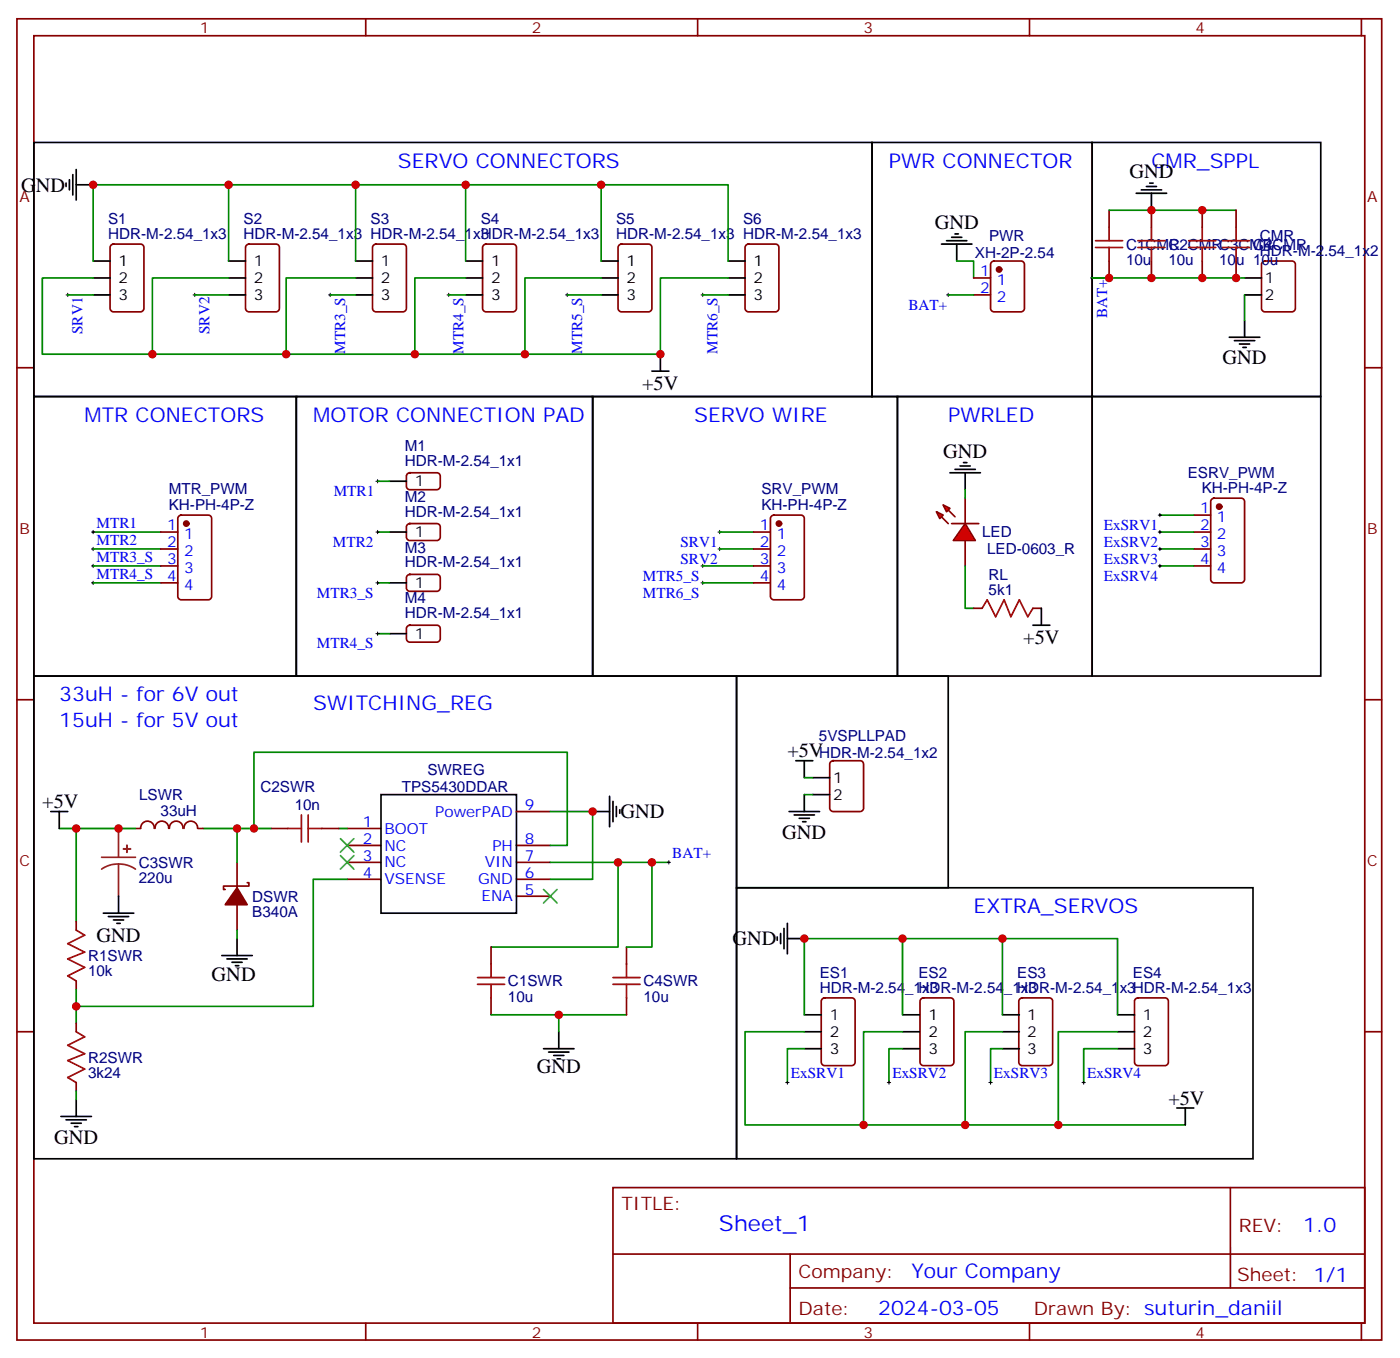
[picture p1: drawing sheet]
<svg xmlns="http://www.w3.org/2000/svg" width="292mm" height="283mm" viewBox="0 0 292 283" stroke-linecap="round" stroke-linejoin="round" font-family="sans-serif">
<g fill="none" stroke="#870000" stroke-width=".35">
<path d="M3.5 3.9h284.4v275.2h-284.4zM7.1 7.4h277.2v268.2h-277.2zM76.2 3.9v3.5M145.3 3.9v3.5M214.5 3.9v3.5M283.6 3.9v3.5M23.2 51l.4-.2h5.7a.71 .71 0 0 1 .7 .7v12.7a.76 .76 0 0 1-.7 .7h-5.7a.76 .76 0 0 1-.7-.7v-12.7zM51.4 51l.5-.2h5.6a.71 .71 0 0 1 .7 .7v12.7a.76 .76 0 0 1-.7 .7h-5.6a.76 .76 0 0 1-.7-.7v-12.7zM77.8 51l.5-.2h5.7a.71 .71 0 0 1 .7 .7v12.7a.76 .76 0 0 1-.7 .7h-5.7a.76 .76 0 0 1-.7-.7v-12.7zM100.8 51l.4-.2h5.7a.71 .71 0 0 1 .7 .7v12.7a.76 .76 0 0 1-.7 .7h-5.7a.76 .76 0 0 1-.7-.7v-12.7zM129 51l.5-.2h5.6a.71 .71 0 0 1 .7 .7v12.7a.76 .76 0 0 1-.7 .7h-5.6a.76 .76 0 0 1-.7-.7v-12.7zM155.5 51l.4-.2h5.7a.71 .71 0 0 1 .7 .7v12.7a.76 .76 0 0 1-.7 .7h-5.7a.76 .76 0 0 1-.7-.7v-12.7z"/>
<path d="M3.5 76.6h3.6M284.3 76.6h3.6M84.9 98.7l.5-.2h5.6a.71 .71 0 0 1 .7 .7v2.1a.76 .76 0 0 1-.7 .7h-5.6a.76 .76 0 0 1-.7-.7v-2.1zM84.9 109.3l.5-.3h5.6a.71 .71 0 0 1 .7 .7v2.2a.76 .76 0 0 1-.7 .7h-5.6a.76 .76 0 0 1-.7-.7v-2.2zM84.9 119.8l.5-.2h5.6a.71 .71 0 0 1 .7 .7v2.1a.76 .76 0 0 1-.7 .8h-5.6a.76 .76 0 0 1-.7-.8v-2.1zM84.9 130.4l.5-.2h5.6a.71 .71 0 0 1 .7 .7v2.1a.76 .76 0 0 1-.7 .7h-5.6a.76 .76 0 0 1-.7-.7v-2.1zM3.5 145.7h3.6M284.3 145.7h3.6M3.5 214.9h3.6M284.3 214.9h3.6M127.7 247.3h156.6v28.3h-156.6zM256.3 247.4v20.8"/>
<path d="M76.2 275.6v3.5M127.7 261.2h156.5M145.3 275.6v3.5M164.6 268.2h119.6M164.6 261.2v14.1M214.5 275.6v3.5M283.6 275.6v3.5"/>
</g>
<g fill="none" stroke="#000" stroke-width=".21">
<path d="M13.8 61.4h.7M14.1 61.1v.7M40.2 61.4h.7M40.6 61.1v.7M68.4 61.4h.7M68.8 61.1v.7M93.1 61.4h.7M93.5 61.1v.7M117.8 61.4h.7M118.2 61.1v.7M146 61.4h.8M146.4 61.1v.7"/>
<path d="M78.7 99.9v.7M19 117.9h.8M19 114.3h.8M19 110.8h.8M19.4 110.5v.7M19.4 114v.7M19.4 117.5v.7M78.3 110.8h.7M78.3 100.2h.7M78.7 110.5v.7M146 117.9h.8M146.4 117.5v.7"/>
<path d="M149.6 114.3h.7M149.6 110.8h.7M149.9 110.5v.7M149.9 114v.7M19 121.4h.8M19.4 121v.7M78.3 121.4h.7M78.3 132h.7M78.7 121v.7M78.7 131.6v.7M146 121.4h.8M146.4 121v.7"/>
</g>
<g fill="none" stroke="#008700" stroke-width=".35">
<path d="M47.6 38.5v15.9M74.1 38.5v15.9M97 38.5v15.9M125.2 38.5v15.9M19.4 54.4v-15.9h132.3v15.9M19.4 57.9h-10.6v15.9h128.8v-15.9h14.1M47.6 57.9h-15.9v15.9M74.1 57.9h-14.5v15.9M97 57.9h-10.6v15.9M125.2 57.9h-15.8v15.9M14.1 61.4h5.3M40.6 61.4h7"/>
<path d="M68.8 61.4h5.3M93.5 61.4h3.5M118.2 61.4h7M146.4 61.4h5.3M19.4 117.9h14.1M19.4 114.3h14.1M19.4 110.8h14.1M78.7 110.8h2.4M78.7 100.2h2.4M146.4 117.9h10.6M149.9 114.3h7.1M149.9 110.8h7.1"/>
<path d="M19.4 121.4h14.1M78.7 121.4h2.4M78.7 132h2.4M146.4 121.4h10.6"/>
</g>
<g fill="none" stroke="#000" stroke-width=".35">
<path d="M7.1 29.7h174.6v52.9h-174.6zM13.8 38.1v.7M14.5 37.4v2.1M15.2 36.4v4.2M15.9 38.5h3.5M15.9 35.3v6.4M181.7 29.7h45.8v52.9h-45.8zM19.4 54.4h3.5M19.4 57.9h3.5M47.6 54.4h3.6M47.6 57.9h3.6M74.1 54.4h3.5"/>
<path d="M74.1 57.9h3.5M97 54.4h3.5M97 57.9h3.5M125.2 54.4h3.6M125.2 57.9h3.6M151.7 54.4h3.5M151.7 57.9h3.5M19.4 61.4h3.5M47.6 61.4h3.6M74.1 61.4h3.5M97 61.4h3.5M125.2 61.4h3.6"/>
<path d="M135.8 77.3h3.5M137.6 73.8v3.5M151.7 61.4h3.5M7.1 82.6h54.6v58.2h-54.6zM61.7 82.6h61.8v58.2h-61.8zM123.5 82.6h63.5v58.2h-63.5zM187 82.6h40.5v58.2h-40.5zM81.1 100.2h3.6M81.1 110.8h3.6M81.1 121.4h3.6M81.1 132h3.6"/>
</g>
<g fill="#f00" stroke="#870000" stroke-width=".35">
<path d="M201.1 109l2.1 3.6h-4.6z"/>
<path d="M198.3 109h5.6z"/>
</g>
<g fill="#870000" stroke="#870000" stroke-width=".35">
<path d="M196.1 107.6l1.5 1.4z"/>
<path d="M197.6 106.2l1.4 1.4z"/>
</g>
<g fill="#f00" stroke="#870000" stroke-width=".35">
<path d="M195.1 106.6l1.4 .7-.7 .7z"/>
<path d="M196.5 105.2l1.4 .7-.7 .7z"/>
</g>
<g fill="none" stroke="#870000" stroke-width=".35">
<path d="M202.8 57.9h3.6M206.6 54.6l.5-.2h5.6a.71 .71 0 0 1 .7 .7v9.1a.76 .76 0 0 1-.7 .7h-5.6a.76 .76 0 0 1-.7-.7v-9.1zM231.1 43.8v3.5M231.1 54.4v3.5M239.9 43.8v3.5M239.9 54.4v3.5M250.5 43.8v3.5M250.5 54.4v3.5M257.5 43.8v3.5M257.5 54.4v3.5M263.1 54.6l.4-.2h5.7a.71 .71 0 0 1 .7 .7v9.1a.76 .76 0 0 1-.7 .7h-5.7a.76 .76 0 0 1-.7-.7v-9.1zM202.8 61.4h3.6"/>
<path d="M33.5 110.8h3.5M33.5 114.3h3.5M33.5 117.9h3.5M37.3 107.5l.4-.2h5.7a.71 .71 0 0 1 .7 .7v16.2a.76 .76 0 0 1-.7 .7h-5.7a.76 .76 0 0 1-.7-.7v-16.2zM157 110.8h3.5M157 114.3h3.5M157 117.9h3.5M160.7 107.5l.5-.2h5.7a.71 .71 0 0 1 .7 .7v16.2a.76 .76 0 0 1-.7 .7h-5.7a.76 .76 0 0 1-.7-.7v-16.2zM201.1 103.8v5.2M201.1 112.6v5.3M248.7 110.8h3.5M248.7 114.3h3.5"/>
<path d="M248.7 117.9h3.5M248.7 107.3h3.5M252.5 104l.4-.2h5.7a.71 .71 0 0 1 .7 .7v16.2a.76 .76 0 0 1-.7 .7h-5.7a.76 .76 0 0 1-.7-.7v-16.2zM33.5 121.4h3.5M157 121.4h3.5M202.8 126.7h1.8M215.2 126.7h1.8M173.1 158.6l.5-.2h5.6a.71 .71 0 0 1 .7 .7v9.2a.76 .76 0 0 1-.7 .7h-5.6a.76 .76 0 0 1-.7-.7v-9.2zM28.2 172.5h1.1M29.3 172.5a1.41 1.41 0 0 1 1.4-1.5 1.41 1.41 0 0 1 1.4 1.5M32.3 172.5a1.41 1.41 0 0 1 1.4-1.5 1.41 1.41 0 0 1 1.4 1.5M35.3 172.5a1.41 1.41 0 0 1 1.4-1.5 1.41 1.41 0 0 1 1.4 1.5"/>
<path d="M38.3 172.5a1.41 1.41 0 0 1 1.5-1.5 1.41 1.41 0 0 1 1.4 1.5M41.3 172.5h1M49.4 179.6v5.3M56.4 172.5h3.6M67 172.5h3.6M72.3 172.5h7.1M72.3 176.1h7.1M72.3 179.6h7.1M107.6 176.1h7.1M107.6 179.6h7.1M107.6 169h7.1M15.9 191.9v1.8"/>
<path d="M49.4 188.4v5.3M51.5 183.8h.4v.7h-5.3v.7h.3M72.3 183.1h7.1M102.3 197.2v3.6M107.6 183.1h7.1M107.6 186.7h7.1M130.5 197.2v3.6M15.9 204.3v1.8M15.9 213.1v1.8M102.3 207.8v3.5M130.5 207.8v3.5M171.3 208l.5-.2h5.6a.71 .71 0 0 1 .8 .7v12.7a.76 .76 0 0 1-.8 .7h-5.6a.76 .76 0 0 1-.7-.7v-12.7z"/>
<path d="M191.9 208l.5-.2h5.6a.71 .71 0 0 1 .7 .7v12.7a.76 .76 0 0 1-.7 .7h-5.6a.76 .76 0 0 1-.7-.7v-12.7zM212.5 208l.5-.2h5.6a.71 .71 0 0 1 .7 .7v12.7a.76 .76 0 0 1-.7 .7h-5.6a.76 .76 0 0 1-.7-.7v-12.7zM236.6 208l.5-.2h5.6a.71 .71 0 0 1 .7 .7v12.7a.76 .76 0 0 1-.7 .7h-5.6a.76 .76 0 0 1-.7-.7v-12.7zM15.9 225.5v1.7"/>
</g>
<g fill="none" stroke="#000" stroke-width=".35">
<path d="M227.5 29.7h47.7v52.9h-47.7zM237.8 39.5h4.2M238.8 38.8h2.1M239.5 38.1h.7M196.1 50.8h6.4M197.2 50.1h4.2M198.3 49.4h2.1M199 48.7h.7M199.3 50.8v3.6M236.7 40.3h6.4M239.9 40.3v3.5M259.3 57.9h3.5"/>
<path d="M256.1 70.2h6.4M257.2 70.9h4.2M258.2 71.6h2.1M258.9 72.4h.7M259.3 66.7v3.5M259.3 61.4h3.5M197.9 98.5h6.4M199 97.8h4.2M200 97h2.1M200.7 96.3h.7M201.1 98.5v3.5M227.5 82.6h47.7v58.2h-47.7z"/>
<path d="M215.2 130.2h3.5M217 126.7v3.5M7.1 140.8h146.4v100.5h-146.4zM153.5 140.8h44.1v44.1h-44.1zM165.8 158.4h3.5M167.6 158.4v3.6M10.6 169h3.5M12.3 169v3.5M79.4 165.5h28.2v24.7h-28.2zM123.5 169h3.5M127 165.8v6.4M127.7 166.9v4.2"/>
<path d="M128.4 168v2.1M129.1 168.7v.7M164.4 169h6.3M165.5 169.7h4.2M166.5 170.4h2.1M167.2 171.1h.7M167.6 165.5v3.5M169.3 162h3.6M169.3 165.5h3.6M21.5 190.2h6.4M22.6 190.9h4.2M23.6 191.6h2.2"/>
<path d="M24.3 192.3h.7M24.7 186.7v3.5M46.2 199h6.4M47.3 199.7h4.2M49.4 195.5v3.5M153.5 184.9h107.6v56.4h-107.6zM161.9 195.1v.7M162.6 194.4v2.1M163.3 193.4v4.2M164 195.5h3.6M164 192.3v6.3M48.3 200.4h2.1"/>
<path d="M49 201.1h.7M113.2 218.4h6.4M114.3 219.1h4.2M115.4 219.8h2.1M116.4 214.9v3.5M167.6 218.4h3.5M167.6 211.3h3.5M167.6 214.9h3.5M188 218.4h3.6M188 211.3h3.6M188 214.9h3.6M208.8 218.4h3.6"/>
<path d="M208.8 211.3h3.6M208.8 214.9h3.6M232.8 218.4h3.6M232.8 211.3h3.6M232.8 214.9h3.6M12.7 232.5h6.3M13.8 233.2h4.2M14.8 233.9h2.1M15.5 234.6h.7M15.9 229v3.5M116.1 220.5h.7M245.2 230.8h3.5"/>
<path d="M246.9 230.8v3.5"/>
</g>
<g fill="none" stroke="#008700" stroke-width=".35">
<path d="M199.3 54.4h3.5v3.5M227.5 57.9h31.8M231.1 43.8h26.4M197.6 61.4h5.2M259.3 61.4v5.3M201.1 117.9v8.8h1.7M201.1 102v1.8M241.7 107.3h7M241.7 110.8h7M241.7 114.3h7M241.7 117.9h7M12.3 172.5h3.6"/>
<path d="M28.2 172.5h-12.3v19.4M42.3 172.5h10.6v-15.8h65.3v19.4h-3.5M49.4 172.5v7.1M52.9 172.5h3.5M70.6 172.5h1.7M114.7 169h8.8v14.1h-8.8M114.7 179.6h24.6M128.8 179.6v17.6h-26.5M135.8 179.6v17.6h-5.3M167.6 162h1.7M167.6 165.5h1.7M49.4 193.7v1.8"/>
<path d="M72.3 183.1h-7v26.5h-49.4M188 195.5v15.8M208.8 195.5v15.8M15.9 206.1v7M102.3 211.3h14.1M130.5 211.3h-14.1v3.6M167.6 211.3v-15.8h65.2v15.8M167.6 214.9h-12.4v19.4h91.7M167.6 218.4h-3.6v7.1M188 214.9h-8.1v19.4M188 218.4h-2.8v7.1M208.8 214.9h-7.7v19.4"/>
<path d="M208.8 218.4h-2.4v7.1M232.8 214.9h-12.3v19.4M232.8 218.4h-7v7.1M15.9 227.2v1.8"/>
</g>
<g fill="none" stroke="#a10000" stroke-width=".35">
<path d="M228.2 51.5h5.7M228.2 50.1h5.7M231.1 47.3v2.8M231.1 51.5v2.9M237.1 51.5h5.6M237.1 50.1h5.6M239.9 47.3v2.8M239.9 51.5v2.9M247.6 51.5h5.7M247.6 50.1h5.7M250.5 47.3v2.8M250.5 51.5v2.9"/>
<path d="M254.7 51.5h5.6M254.7 50.1h5.6M257.5 47.3v2.8M257.5 51.5v2.9M204.6 126.7l1.1-1.8 1.7 3.5 1.8-3.5 1.4 3.5 1.8-3.5 1.7 3.5 1.1-1.7M60 172.5h2.8M62.8 169.7v5.7M64.2 172.5h2.8M64.2 169.7v5.7M15.9 193.7l1.7 1.1-3.5 1.7 3.5 1.8-3.5 1.4 3.5 1.8-3.5 1.7 1.8 1.1M15.9 214.9l1.7 1-3.5 1.8 3.5 1.8-3.5 1.4 3.5 1.7-3.5 1.8 1.8 1.1M99.5 205h5.6"/>
<path d="M99.5 203.6h5.6M102.3 200.8v2.8M102.3 205v2.8M127.7 205h5.6M127.7 203.6h5.6M130.5 200.8v2.8M130.5 205v2.8"/>
</g>
<path d="M70.9 174.7l2.8 2.8M70.9 178.2l2.8 2.8M73.7 174.7l-2.8 2.8M73.7 178.2l-2.8 2.8M113.2 185.2l2.9 2.9M116.1 185.2l-2.9 2.9" fill="none" stroke="#3c3" stroke-width=".35"/>
<g fill="none" stroke="#000" stroke-width=".21">
<path d="M227.2 57.9h.7M227.5 57.5v.7M197.2 61.4h.7M197.6 61.1v.7M241.3 107.3h.7M241.3 110.8h.7M241.3 114.3h.7M241.3 117.9h.7M241.7 106.9v.7M241.7 110.5v.7M241.7 114v.7M241.7 117.5v.7"/>
<path d="M139 179.6h.7M139.3 179.2v.8M163.7 225.5h.7M164 225.1v.7M184.9 225.5h.7M185.2 225.1v.7M206 225.5h.7M206.4 225.1v.7M225.4 225.5h.7M225.8 225.1v.7"/>
</g>
<g fill="#870000" stroke="#870000" stroke-width=".35">
<path d="M49.4 184.9l2.1 3.5h-4.6z"/>
<circle cx="208.1" cy="56.1" r=".53"/>
<circle cx="38.8" cy="109" r=".53"/>
<circle cx="162.3" cy="109" r=".53"/>
<circle cx="254" cy="105.5" r=".53"/>
</g>
<path d="M21.2 178.5h7M24.7 180l-1.9 .2-1.6 .8M24.7 180l1.8 .2 1.7 .8M24.7 172.5v6M24.7 180v6.7" fill="none" stroke="#8c2424" stroke-width=".35"/>
<g fill="#8c2424" stroke="#8c2424" stroke-width=".35">
<path d="M25.8 176.8h1.4z"/>
<path d="M26.4 176.1l.1 1.4z"/>
</g>
<g fill="#c00">
<circle cx="47.6" cy="38.5" r=".88"/>
<circle cx="74.1" cy="38.5" r=".88"/>
<circle cx="97" cy="38.5" r=".88"/>
<circle cx="125.2" cy="38.5" r=".88"/>
<circle cx="19.4" cy="38.5" r=".88"/>
<circle cx="109.4" cy="73.8" r=".88"/>
<circle cx="86.4" cy="73.8" r=".88"/>
<circle cx="59.6" cy="73.8" r=".88"/>
<circle cx="31.8" cy="73.8" r=".88"/>
<circle cx="137.6" cy="73.8" r=".88"/>
<circle cx="128.8" cy="179.6" r=".88"/>
<circle cx="52.9" cy="172.5" r=".88"/>
<circle cx="24.7" cy="172.5" r=".88"/>
<circle cx="15.9" cy="209.6" r=".88"/>
<circle cx="15.9" cy="172.5" r=".88"/>
<circle cx="49.4" cy="172.5" r=".88"/>
<circle cx="123.5" cy="169" r=".88"/>
<circle cx="239.9" cy="43.8" r=".88"/>
<circle cx="239.9" cy="57.9" r=".88"/>
<circle cx="135.8" cy="179.6" r=".88"/>
<circle cx="116.4" cy="211.3" r=".88"/>
<circle cx="208.8" cy="195.5" r=".88"/>
<circle cx="188" cy="195.5" r=".88"/>
<circle cx="167.6" cy="195.5" r=".88"/>
<circle cx="179.9" cy="234.3" r=".88"/>
<circle cx="201.1" cy="234.3" r=".88"/>
<circle cx="220.5" cy="234.3" r=".88"/>
<circle cx="231.1" cy="57.9" r=".88"/>
<circle cx="250.5" cy="57.9" r=".88"/>
<circle cx="257.5" cy="57.9" r=".88"/>
<circle cx="250.5" cy="43.8" r=".88"/>
</g>
<text font-size="4.6" fill="#00f" x="149.8" y="256.4">Sheet_1</text>
<g font-size="4.2" fill="#00f">
<text x="82.9" y="35">SERVO CONNECTORS</text>
<text x="185.2" y="35">PWR CONNECTOR</text>
<text x="239.9" y="35">CMR_SPPL</text>
<text x="17.6" y="87.9">MTR CONECTORS</text>
<text x="65.3" y="87.9">MOTOR CONNECTION PAD</text>
<text x="144.6" y="87.9">SERVO WIRE</text>
<text x="197.6" y="87.9">PWRLED</text>
<text x="12.3" y="146.1">33uH - for 6V out</text>
<text x="65.3" y="147.8">SWITCHING_REG</text>
<text x="12.3" y="151.4">15uH - for 5V out</text>
<text x="202.8" y="190.2">EXTRA_SERVOS</text>
<text x="271.5" y="256.6">1.0</text>
<text x="189.9" y="266.2">Your Company</text>
<text x="183" y="274">2024-03-05</text>
</g>
<g font-size="4.2">
<text x="4.4" y="39.9">GND</text>
<text x="235.3" y="37.1">GND</text>
<text x="194.7" y="47.6">GND</text>
<text x="254.7" y="75.9">GND</text>
<text x="133.8" y="81.3">+5V</text>
<text x="196.5" y="95.3">GND</text>
<text x="213.2" y="134.2">+5V</text>
<text x="164" y="157.7">+5V</text>
<text x="8.8" y="168.3">+5V</text>
<text x="129.3" y="170.4">GND</text>
<text x="163" y="174.7">GND</text>
<text x="20.1" y="196.2">GND</text>
<text x="152.6" y="196.9">GND</text>
<text x="44.1" y="204.3">GND</text>
<text x="111.8" y="223.4">GND</text>
<text x="243.4" y="230">+5V</text>
<text x="11.3" y="238.2">GND</text>
</g>
<g font-size="3.9" fill="#800">
<text x="129.5" y="251.9">TITLE:</text>
<text x="258.1" y="256.6">REV:</text>
<text x="166.4" y="266.1">Company:</text>
<text x="257.7" y="266.7">Sheet: 1/1</text>
<text x="166.4" y="273.8">Date:</text>
<text x="215.4" y="273.9">Drawn By: suturin_daniil</text>
</g>
<g font-size="3.2" fill="#800">
<text x="41.6" y="6.9">1</text>
<text x="110.8" y="6.9">2</text>
<text x="179.9" y="6.9">3</text>
<text x="249.1" y="6.9">4</text>
<text x="4.1" y="42">A</text>
<text x="284.9" y="42">A</text>
<text x="4.1" y="111.2">B</text>
<text x="284.9" y="111.2">B</text>
<text x="4.1" y="180.3">C</text>
<text x="284.9" y="180.3">C</text>
<text x="41.6" y="278.6">1</text>
<text x="110.8" y="278.6">2</text>
<text x="179.9" y="278.6">3</text>
<text x="249.1" y="278.6">4</text>
</g>
<g font-size="3.2" fill="#000080">
<text x="22.5" y="46.7">S1</text>
<text x="50.8" y="46.7">S2</text>
<text x="77.2" y="46.7">S3</text>
<text x="100.1" y="46.7">S4</text>
<text x="128.4" y="46.7">S5</text>
<text x="154.8" y="46.7">S6</text>
<text x="22.5" y="49.8">HDR-M-2.54_1x3</text>
<text x="50.8" y="49.8">HDR-M-2.54_1x3 HDR-M-2.54_1x3</text>
<text x="100.1" y="49.8">HDR-M-2.54_1x3</text>
<text x="128.4" y="49.8">HDR-M-2.54_1x3 HDR-M-2.54_1x3</text>
<text x="203.1" y="53.7">XH-2P-2.54</text>
<text x="206.1" y="50.2">PWR</text>
<text x="234.6" y="52">C1CMR</text>
<text x="243.4" y="52">C2CMRC3CMR</text>
<text x="261.1" y="52">C4CMR</text>
<text x="262.5" y="53.3">HDR-M-2.54_1x2</text>
<text x="262.5" y="50.1">CMR</text>
<text x="234.6" y="55.1">10u</text>
<text x="243.4" y="55.1">10u</text>
<text x="254" y="55.1">10u 10u</text>
<text x="84.3" y="93.9">M1</text>
<text x="84.3" y="97">HDR-M-2.54_1x1</text>
<text x="247.5" y="99.6">ESRV_PWM</text>
<text x="35.2" y="106.2">KH-PH-4P-Z</text>
<text x="35.2" y="103">MTR_PWM</text>
<text x="84.3" y="107.6">HDR-M-2.54_1x1</text>
<text x="84.3" y="104.5">M2</text>
<text x="158.6" y="106.2">KH-PH-4P-Z</text>
<text x="158.6" y="103">SRV_PWM</text>
<text x="250.4" y="102.6">KH-PH-4P-Z</text>
<text x="204.6" y="111.9">LED</text>
<text x="84.3" y="118.2">HDR-M-2.54_1x1</text>
<text x="84.3" y="115.1">M3</text>
<text x="205.7" y="115.5">LED-0603_R</text>
<text x="84.3" y="125.7">M4</text>
<text x="206" y="123.9">5k1</text>
<text x="206" y="120.7">RL</text>
<text x="84.3" y="128.7">HDR-M-2.54_1x1</text>
<text x="170.6" y="154.3">5VSPLLPAD</text>
<text x="89" y="161.3">SWREG</text>
<text x="170.6" y="157.8">HDR-M-2.54_1x2</text>
<text x="29" y="166.6">LSWR</text>
<text x="54.3" y="164.9">C2SWR</text>
<text x="83.7" y="164.9">TPS5430DDAR</text>
<text x="33.4" y="170">33uH</text>
<text x="61.4" y="168.7">10n</text>
<text x="28.9" y="183.9">220u</text>
<text x="28.9" y="180.7">C3SWR</text>
<text x="52.6" y="191">B340A</text>
<text x="52.6" y="187.8">DSWR</text>
<text x="18.3" y="203.4">10k</text>
<text x="18.3" y="200.1">R1SWR</text>
<text x="170.8" y="203.6">ES1</text>
<text x="191.4" y="203.7">ES2</text>
<text x="211.9" y="203.7">ES3</text>
<text x="236" y="203.7">ES4</text>
<text x="105.8" y="208.6">10u</text>
<text x="105.8" y="205.4">C1SWR</text>
<text x="134.1" y="208.6">10u</text>
<text x="134.1" y="205.4">C4SWR</text>
<text x="170.8" y="206.8">HDR-M-2.54_1x3</text>
<text x="191.4" y="206.8">HDR-M-2.54_1x3</text>
<text x="211.9" y="206.8">HDR-M-2.54_1x3HDR-M-2.54_1x3</text>
<text x="18.3" y="221.3">R2SWR</text>
<text x="18.3" y="224.5">3k24</text>
</g>
<g font-size="3.2">
<text x="24.7" y="55.4">1</text>
<text x="24.7" y="58.9">2</text>
<text x="52.9" y="55.4">1</text>
<text x="52.9" y="58.9">2</text>
<text x="79.4" y="55.4">1</text>
<text x="79.4" y="58.9">2</text>
<text x="102.3" y="55.4">1</text>
<text x="102.3" y="58.9">2</text>
<text x="130.5" y="55.4">1</text>
<text x="130.5" y="58.9">2</text>
<text x="157" y="55.4">1</text>
<text x="157" y="58.9">2</text>
<text x="263.5" y="58.9">1</text>
<text x="24.7" y="62.5">3</text>
<text x="52.9" y="62.5">3</text>
<text x="79.4" y="62.5">3</text>
<text x="102.3" y="62.5">3</text>
<text x="130.5" y="62.5">3</text>
<text x="157" y="62.5">3</text>
<text x="263.5" y="62.5">2</text>
<text x="86.4" y="101.3">1</text>
<text x="86.4" y="111.9">1</text>
<text x="86.4" y="122.4">1</text>
<text x="86.4" y="133">1</text>
<text x="173.6" y="163">1</text>
<text x="173.6" y="166.5">2</text>
<text x="172.9" y="212.4">1</text>
<text x="172.9" y="215.9">2</text>
<text x="193.4" y="212.4">1</text>
<text x="193.4" y="215.9">2</text>
<text x="214" y="212.4">1</text>
<text x="214" y="215.9">2</text>
<text x="238.1" y="212.4">1</text>
<text x="238.1" y="215.9">2</text>
<text x="172.9" y="219.5">3</text>
<text x="193.4" y="219.5">3</text>
<text x="214" y="219.5">3</text>
<text x="238.1" y="219.5">3</text>
</g>
<g font-size="3.2" fill="#00f">
<text x="204.2" y="57.5">1</text>
<text x="207.7" y="59.3">1</text>
<text x="189.3" y="64.5">BAT+</text>
<text x="204.2" y="61.1">2</text>
<text x="207.7" y="62.8">2</text>
<text x="17.2" y="69.6" transform="rotate(-90 17.2 69.6)">SRV1</text>
<text x="43.7" y="69.6" transform="rotate(-90 43.7 69.6)">SRV2</text>
<text x="230.6" y="66.3" transform="rotate(-90 230.6 66.3)">BAT+</text>
<text x="71.9" y="73.7" transform="rotate(-90 71.9 73.7)">MTR3_S</text>
<text x="96.6" y="73.7" transform="rotate(-90 96.6 73.7)">MTR4_S</text>
<text x="121.3" y="73.7" transform="rotate(-90 121.3 73.7)">MTR5_S</text>
<text x="149.5" y="73.7" transform="rotate(-90 149.5 73.7)">MTR6_S</text>
<text x="69.5" y="103.3">MTR1</text>
<text x="250" y="106.9">1</text>
<text x="20.1" y="113.5">MTR2</text>
<text x="20.1" y="109.9">MTR1</text>
<text x="34.8" y="110.5">1</text>
<text x="34.8" y="114">2</text>
<text x="38.3" y="112.2">1</text>
<text x="69.3" y="113.9">MTR2</text>
<text x="141.8" y="113.9">SRV1</text>
<text x="158.3" y="110.5">1</text>
<text x="158.3" y="114">2</text>
<text x="161.8" y="112.2">1</text>
<text x="230" y="110.4">ExSRV1</text>
<text x="230" y="113.9">ExSRV2</text>
<text x="250" y="110.5">2</text>
<text x="250" y="114">3</text>
<text x="253.5" y="108.7">1</text>
<text x="253.5" y="112.2">2</text>
<text x="20.1" y="117">MTR3_S</text>
<text x="34.8" y="117.5">3</text>
<text x="38.3" y="115.7">2</text>
<text x="38.3" y="119.3">3</text>
<text x="141.8" y="117.4">SRV2</text>
<text x="158.3" y="117.5">3</text>
<text x="161.8" y="115.7">2</text>
<text x="161.8" y="119.3">3</text>
<text x="230" y="117.5">ExSRV3</text>
<text x="250" y="117.5">4</text>
<text x="253.5" y="115.7">3</text>
<text x="253.5" y="119.3">4</text>
<text x="20.1" y="120.5">MTR4_S</text>
<text x="34.8" y="121">4</text>
<text x="38.3" y="122.8">4</text>
<text x="66" y="124.5">MTR3_S</text>
<text x="133.9" y="124.5">MTR6_S</text>
<text x="133.9" y="120.9">MTR5_S</text>
<text x="158.3" y="121">4</text>
<text x="161.8" y="122.8">4</text>
<text x="230" y="121">ExSRV4</text>
<text x="66" y="135">MTR4_S</text>
<text x="75.6" y="172.2">1</text>
<text x="80.1" y="173.6">BOOT</text>
<text x="90.7" y="170.1">PowerPAD</text>
<text x="109.4" y="168.7">9</text>
<text x="75.6" y="175.7">2</text>
<text x="75.6" y="179.2">3</text>
<text x="80.1" y="177.1">NC</text>
<text x="102.6" y="177.1">PH</text>
<text x="109.4" y="179.2">7</text>
<text x="109.4" y="175.7">8</text>
<text x="140.1" y="178.7">BAT+</text>
<text x="75.6" y="182.8">4</text>
<text x="80.1" y="180.7">NC</text>
<text x="80.1" y="184.2">VSENSE</text>
<text x="99.6" y="184.2">GND</text>
<text x="101" y="180.7">VIN</text>
<text x="109.4" y="182.8">6</text>
<text x="100.3" y="187.7">ENA</text>
<text x="109.4" y="186.3">5</text>
<text x="164.8" y="224.5">ExSRV1</text>
<text x="185.9" y="224.5">ExSRV2</text>
<text x="207.1" y="224.6">ExSRV3</text>
<text x="226.5" y="224.5">ExSRV4</text>
</g>
</svg>
